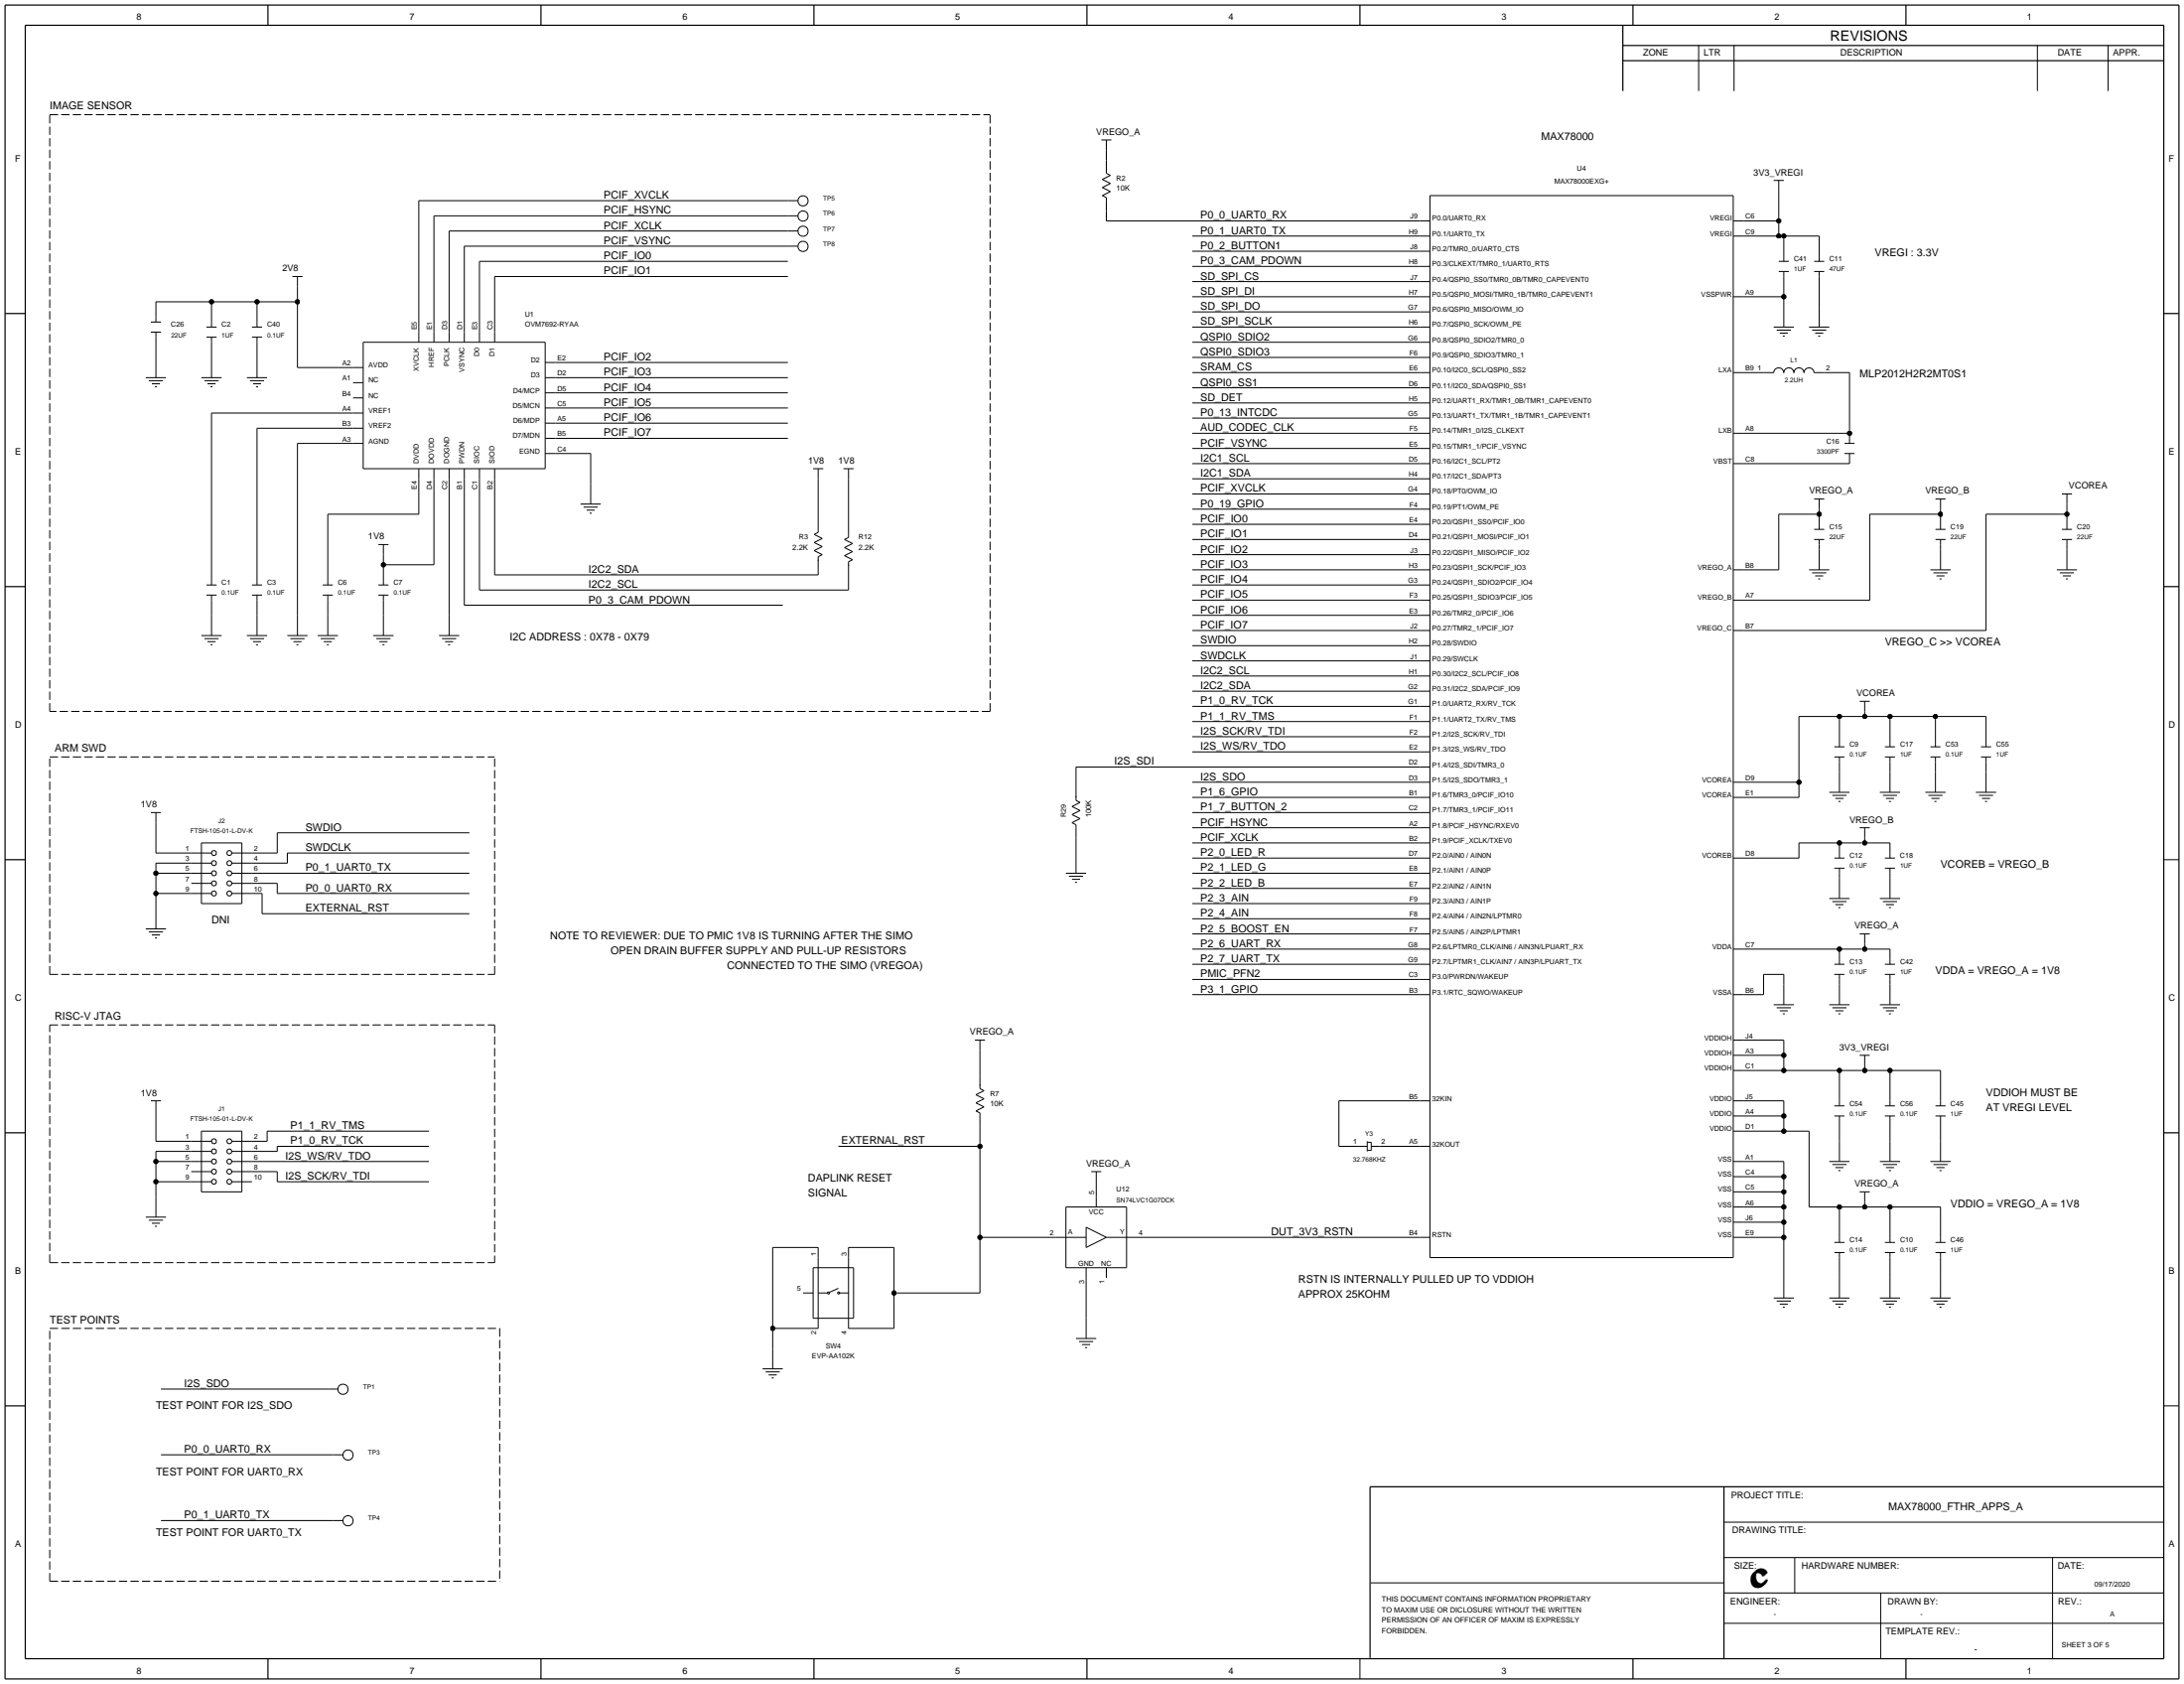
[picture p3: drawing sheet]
<svg xmlns="http://www.w3.org/2000/svg" width="549mm" height="423mm" viewBox="0 0 549 423" stroke-linecap="round" stroke-linejoin="round" font-family="sans-serif">
<g fill="none" stroke="#000" stroke-width=".25">
<path d="M426.7 11.4v11.5zM435.6 11.4v11.5zM511.8 11.4v11.5zM529.6 11.4v11.5zM276.7 35.2h2.5zM277.9 37.7v2.5zM277.9 35.2v2.5zM105.2 50.4v33zM105.2 50.4h92.7zM109 54.2v29.2zM109 54.2h88.9zM112.8 58v25.4z"/>
<path d="M112.8 58h85.1zM197.9 58h2.6zM197.9 54.2h2.6zM197.9 50.4h2.6zM276.9 49.1l1 .5zM276.9 49.1l2-1zM276.9 47.1l2 1zM276.9 47.1l2-1zM276.9 45.1l2 1zM276.9 45.1l2-1.1zM277.9 52.9v2.6zM277.9 55.5h78.8z"/>
<path d="M277.9 50.4v2.5zM277.9 40.2v2.6zM277.9 42.5v1zM277.9 49.6v.8zM277.9 43.5l1 .5zM299.5 59.3h57.2zM356.7 55.5h2.5zM356.7 59.3h2.5zM359.2 49.1h76.2zM359.2 49.1v266.7zM435.4 59.3h2.5zM435.4 55.5h2.5z"/>
<path d="M435.4 49.1v266.7zM437.9 59.3h8.9zM437.9 55.5h8.9zM445.6 45.3h2.5zM446.8 59.3h1.3zM446.8 55.5v3.8zM446.8 47.9v7.6zM446.8 45.3v2.6zM448.1 59.3h8.9zM448.1 59.3v5.1zM457 59.3v5.1zM39.2 75.8h13.9z"/>
<path d="M39.2 75.8v3.8zM39.2 79.6v1.3zM53.1 75.8h11.5zM53.1 75.8v5.1zM64.6 75.8h10.1zM64.6 75.8v5.1zM73.5 69.4h2.5zM74.7 75.8v16.5zM74.7 72v3.8zM74.7 69.4v2.6zM116.6 61.8v21.6zM116.6 61.8h81.3z"/>
<path d="M120.4 65.6v17.8zM120.4 65.6h77.5zM124.3 69.4v14zM124.3 69.4h73.6zM197.9 61.8h2.6zM299.5 63.1h57.2zM299.5 78.3h57.2zM299.5 70.7h57.2zM299.5 74.5h57.2zM299.5 66.9h57.2zM356.7 63.1h2.5zM356.7 70.7h2.5z"/>
<path d="M356.7 66.9h2.5zM356.7 74.5h2.5zM356.7 78.3h2.5zM435.4 74.5h2.5zM437.9 74.5h10.2zM446.8 68.2h2.6zM446.8 65.6h2.6zM448.1 69.4v5.1zM448.1 74.5v2.6zM448.1 77.1v5zM448.1 64.4v1.2zM448.1 68.2v1.2z"/>
<path d="M455.7 68.2h2.6zM455.7 65.6h2.6zM457 69.4v7.7zM457 64.4v1.2zM457 68.2v1.2zM457 77.1v5zM36.6 94.8h5.1zM37.4 95.6h3.5zM37.9 80.9h2.5zM37.9 83.4h2.5zM38.2 96.4h2zM38.9 97.1h.5z"/>
<path d="M39.2 84.7v5.1zM39.2 89.8v5zM39.2 83.4v1.3zM50.6 94.8h5.1zM51.4 95.6h3.5zM51.9 84.7h2.5zM51.9 82.1h2.5zM52.1 96.4h2.1zM52.9 97.1h.5zM53.1 86v3.8zM53.1 80.9v1.2zM53.1 84.7v1.3z"/>
<path d="M53.1 89.8v5zM62 94.8h5.1zM62.8 95.6h3.5zM63.3 84.7h2.5zM63.3 82.1h2.5zM63.6 96.4h2zM64.3 97.1h.5zM64.6 86v3.8zM64.6 89.8v5zM64.6 80.9v1.2zM64.6 84.7v1.3zM74.7 92.3h14z"/>
<path d="M88.7 99.9h2.5zM88.7 96.1h2.5zM88.7 92.3h2.5zM91.2 86h45.8zM91.2 86v31.7zM105.2 83.4v2.6zM109 83.4v2.6zM112.8 83.4v2.6zM116.6 83.4v2.6zM120.4 83.4v2.6zM124.3 83.4v2.6zM137 91h2.5z"/>
<path d="M137 94.8h2.5zM137 98.7h2.5zM137 86v31.7zM139.5 91h58.4zM139.5 98.7h58.4zM139.5 94.8h58.4zM299.5 82.1h57.2zM299.5 86h57.2zM299.5 89.8h57.2zM299.5 97.4h57.2zM299.5 93.6h57.2zM356.7 82.1h2.5z"/>
<path d="M356.7 86h2.5zM356.7 89.8h2.5zM356.7 93.6h2.5zM356.7 97.4h2.5zM435.4 93.6h2.5zM437.9 93.6h5.1zM443 93.6h2.6zM445.6 82.1h5zM445.6 93.6a1.27 1.27 0 0 1 1.2-1.2 1.27 1.27 0 0 1 1.3 1.2 1.24 1.24 0 0 1 1.3-1.2 1.24 1.24 0 0 1 1.2 1.2M446.3 82.9h3.6zM447.1 83.7h2zM447.9 84.4h.5z"/>
<path d="M450.6 93.6a1.24 1.24 0 0 1 1.3-1.2 1.24 1.24 0 0 1 1.2 1.2M453.2 93.6a1.24 1.24 0 0 1 1.2-1.2 1.24 1.24 0 0 1 1.3 1.2M454.5 82.1h5zM455.2 82.9h3.6zM455.7 93.6h2.6zM456 83.7h2zM456.7 84.4h.6zM458.3 93.6h6.3zM464.6 93.6v15.2zM53.1 103.7v41.9zM53.1 103.7h35.6zM64.6 107.5v38.1z"/>
<path d="M64.6 107.5h24.1zM74.7 111.4h14zM74.7 111.4v43.1zM88.7 111.4h2.5zM88.7 107.5h2.5zM88.7 103.7h2.5zM91.2 117.7h45.8zM105.2 117.7v2.5zM109 117.7v2.5zM112.8 117.7v2.5zM116.6 117.7v2.5zM120.4 117.7v2.5z"/>
<path d="M124.3 117.7v2.5zM137 102.5h2.5zM137 106.3h2.5zM137 110.1h2.5zM137 113.9h2.5zM139.5 113.9h8.9zM139.5 106.3h58.4zM139.5 110.1h58.4zM139.5 102.5h58.4zM148.4 113.9v7.6zM204.3 117.7h2.5zM205.5 117.7v2.5z"/>
<path d="M211.9 117.7h2.5zM213.2 117.7v2.5zM299.5 101.2h57.2zM299.5 116.4h57.2zM299.5 108.8h57.2zM299.5 105h57.2zM299.5 112.6h57.2zM356.7 101.2h2.5zM356.7 105h2.5zM356.7 108.8h2.5zM356.7 112.6h2.5zM356.7 116.4h2.5z"/>
<path d="M435.4 116.4h2.5zM435.4 108.8h2.5zM437.9 108.8h26.7zM437.9 116.4h26.7zM463.3 113.9h2.6zM463.3 111.4h2.6zM464.6 108.8v1.3zM464.6 115.2v1.2zM464.6 110.1v1.3zM464.6 113.9v1.3zM82.3 129.1v16.5zM82.3 129.1h22.9z"/>
<path d="M95 136.8h2.6zM96.3 139.3v2.5zM96.3 136.8v2.5zM105.2 120.2v8.9zM109 120.2v21.6zM112.8 120.2v34.3zM116.6 120.2v31.8zM120.4 120.2v28zM124.3 120.2v24.2zM145.8 126.6h5.1zM146.6 127.4h3.6zM147.4 128.1h2z"/>
<path d="M148.1 128.9h.5zM148.4 121.5v5.1zM204.5 134.2l1-.5zM204.5 134.2l2.1 1zM204.5 136.2l2.1-1zM204.5 136.2l2.1 1.1zM204.5 138.3l2.1-1zM204.5 138.3l2.1 1zM205.5 120.2v10.2zM205.5 130.4v2.5zM205.5 139.8v1zM205.5 132.9v.8z"/>
<path d="M205.5 139.8l1.1-.5zM212.1 135.5l1.1-.5zM212.1 135.5l2.1 1zM212.1 137.5l2.1-1zM212.1 137.5l2.1 1zM212.1 139.5l2.1-1zM212.1 139.5l2.1 1.1zM213.2 120.2v11.5zM213.2 131.7v2.5zM213.2 134.2v.8zM299.5 120.2h57.2zM299.5 124.1h57.2z"/>
<path d="M299.5 127.9h57.2zM299.5 139.3h57.2zM299.5 135.5h57.2zM299.5 131.7h57.2zM356.7 139.3h2.5zM356.7 120.2h2.5zM356.7 124.1h2.5zM356.7 127.9h2.5zM356.7 131.7h2.5zM356.7 135.5h2.5zM446.8 129.1v14zM446.8 129.1h10.2z"/>
<path d="M455.7 125.3h2.6zM455.7 135.5h2.6zM455.7 132.9h2.6zM457 136.8v1.2zM457 127.9v1.2zM457 129.1v2.6zM457 138v5.1zM457 125.3v2.6zM457 131.7v1.2zM457 135.5v1.3zM469.7 129.1v21.6zM469.7 129.1h17.8z"/>
<path d="M486.2 125.3h2.5zM486.2 135.5h2.5zM486.2 132.9h2.5zM487.5 136.8v1.2zM487.5 127.9v1.2zM487.5 129.1v2.6zM487.5 138v5.1zM487.5 125.3v2.6zM487.5 131.7v1.2zM487.5 135.5v1.3zM498.9 129.1h20.3zM498.9 129.1v29.2z"/>
<path d="M518 135.5h2.5zM518 132.9h2.5zM518 124.1h2.5zM519.2 136.8v1.2zM519.2 126.6v2.5zM519.2 129.1v2.6zM519.2 138v5.1zM519.2 131.7v1.2zM519.2 135.5v1.3zM519.2 124.1v2.5zM50.6 159.6h5.1zM51.9 149.5h2.5z"/>
<path d="M51.9 146.9h2.5zM53.1 150.7v3.8zM53.1 154.5v5.1zM53.1 145.6v1.3zM53.1 149.5v1.2zM62 159.6h5.1zM63.3 149.5h2.5zM63.3 146.9h2.5zM64.6 150.7v3.8zM64.6 145.6v1.3zM64.6 149.5v1.2zM64.6 154.5v5.1z"/>
<path d="M72.2 159.6h5.1zM74.7 154.5v5.1zM79.8 159.6h5.1zM81.1 149.5h2.5zM81.1 146.9h2.5zM82.3 150.7v3.8zM82.3 154.5v5.1zM82.3 145.6v1.3zM82.3 149.5v1.2zM93.8 159.6h5.1zM95 149.5h2.6zM95 146.9h2.6z"/>
<path d="M96.3 150.7v3.8zM96.3 141.8h12.7zM96.3 141.8v3.8zM96.3 154.5v5.1zM96.3 145.6v1.3zM96.3 149.5v1.2zM110.3 159.6h5.1zM112.8 154.5v5.1zM116.6 152h80zM120.4 148.2h92.8zM124.3 144.4h81.2zM205.5 143.1v1.3z"/>
<path d="M205.5 140.6v2.5zM213.2 144.4v3.8zM213.2 141.8v2.6zM213.2 141.1v1zM213.2 141.1l1-.5zM299.5 143.1h57.2zM299.5 146.9h57.2zM299.5 150.7h57.2zM299.5 154.5h57.2zM299.5 158.3h57.2zM356.7 158.3h2.5zM356.7 143.1h2.5z"/>
<path d="M356.7 146.9h2.5zM356.7 150.7h2.5zM356.7 154.5h2.5zM435.4 143.1h2.5zM435.4 158.3h2.5zM435.4 150.7h2.5zM437.9 158.3h61zM437.9 143.1h8.9zM437.9 150.7h31.8zM454.5 143.1h5zM455.2 143.9h3.6zM456 144.6h2z"/>
<path d="M456.7 145.4h.6zM484.9 143.1h5.1zM485.7 143.9h3.6zM486.5 144.6h2zM487.2 145.4h.5zM516.7 143.1h5.1zM517.4 143.9h3.6zM518.2 144.6h2zM519 145.4h.5zM51.4 160.4h3.5zM52.1 161.1h2.1zM52.9 161.9h.5z"/>
<path d="M62.8 160.4h3.5zM63.6 161.1h2zM64.3 161.9h.5zM72.9 160.4h3.6zM73.7 161.1h2zM74.5 161.9h.5zM80.6 160.4h3.5zM81.3 161.1h2.1zM82.1 161.9h.5zM94.5 160.4h3.6zM95.3 161.1h2zM96.1 161.9h.5z"/>
<path d="M111 160.4h3.6zM111.8 161.1h2zM112.6 161.9h.5zM299.5 166h57.2zM299.5 169.8h57.2zM299.5 162.2h57.2zM299.5 173.6h57.2zM299.5 177.4h57.2zM356.7 166h2.5zM356.7 162.2h2.5zM356.7 169.8h2.5zM356.7 173.6h2.5z"/>
<path d="M356.7 177.4h2.5zM451.9 179.9h10.2zM451.9 179.9v16.5zM462.1 179.9h6.3zM462.1 179.9v6.4zM467.2 176.1h2.5zM468.4 179.9h6.4zM468.4 178.7v1.2zM468.4 176.1v2.6zM474.8 179.9h11.4zM474.8 179.9v6.4zM486.2 179.9h12.7z"/>
<path d="M486.2 179.9v6.4zM498.9 179.9v6.4zM270.3 192.6h86.4zM270.3 192.6v5.1zM270.3 197.7v2.6zM270.3 200v1zM299.5 196.4h57.2zM299.5 185h57.2zM299.5 181.2h57.2zM299.5 188.8h57.2zM356.7 185h2.5zM356.7 181.2h2.5z"/>
<path d="M356.7 188.8h2.5zM356.7 196.4h2.5zM356.7 192.6h2.5zM435.4 196.4h2.5zM437.9 196.4h14zM451.9 196.4v3.9zM459.5 199h5.1zM460.3 199.7h3.6zM460.8 190.1h2.5zM460.8 187.6h2.5zM462.1 191.4v2.5zM462.1 193.9v5.1z"/>
<path d="M462.1 186.3v1.3zM462.1 190.1v1.3zM472.2 199h5.1zM473 199.7h3.6zM473.5 190.1h2.5zM473.5 187.6h2.5zM474.8 191.4v2.5zM474.8 193.9v5.1zM474.8 186.3v1.3zM474.8 190.1v1.3zM483.7 199h5zM484.4 199.7h3.6z"/>
<path d="M484.9 190.1h2.6zM484.9 187.6h2.6zM486.2 191.4v2.5zM486.2 186.3v1.3zM486.2 190.1v1.3zM486.2 193.9v5.1zM496.4 199h5zM497.1 199.7h3.6zM497.6 190.1h2.6zM497.6 187.6h2.6zM498.9 191.4v2.5zM498.9 186.3v1.3z"/>
<path d="M498.9 190.1v1.3zM498.9 193.9v5.1zM37.9 204.1h2.5zM39.2 214.2h8.9zM39.2 206.6v7.6zM39.2 219.3v5.1zM39.2 219.3h8.9zM39.2 216.8v2.5zM39.2 216.8h8.9zM39.2 204.1v2.5zM48.1 214.2h5zM48.1 216.8h5z"/>
<path d="M48.1 219.3h5zM50.6 211.7v15.2zM50.6 211.7h10.2zM58.2 219.3h5.1zM58.2 216.8h5.1zM58.2 214.2h5.1zM60.8 211.7v15.2zM63.3 216.8h8.9zM63.3 214.2h6.3zM63.3 219.3h54.6zM69.6 209.1v5.1zM69.6 209.1h48.3z"/>
<path d="M72.2 214.2v2.6zM72.2 214.2h45.7zM267.8 219.3h5zM269.3 206.6l1 .5zM269.3 206.6l2-1zM269.3 204.6l2 1zM269.3 204.6l2-1zM269.3 202.5l2 1.1zM269.3 202.5l2-1zM270.3 210.4v3.8zM270.3 214.2v5.1zM270.3 207.9v2.5z"/>
<path d="M270.3 207.1v.8zM270.3 201l1 .5zM299.5 200.3h57.2zM299.5 204.1h57.2zM299.5 207.9h57.2zM299.5 215.5h57.2zM299.5 219.3h57.2zM299.5 211.7h57.2zM356.7 215.5h2.5zM356.7 204.1h2.5zM356.7 211.7h2.5zM356.7 200.3h2.5z"/>
<path d="M356.7 207.9h2.5zM356.7 219.3h2.5zM435.4 200.3h2.5zM435.4 215.5h2.5zM437.9 200.3h14zM437.9 215.5h14zM451.9 211.7h10.2zM451.9 211.7v3.8zM460.8 218h2.5zM460.8 215.5h2.5zM461.1 200.5h2zM461.8 201.3h.5z"/>
<path d="M462.1 219.3v1.3zM462.1 211.7h6.3zM462.1 211.7v2.5zM462.1 214.2v1.3zM462.1 218v1.3zM467.2 207.9h2.5zM468.4 211.7h6.4zM468.4 210.4v1.3zM468.4 207.9v2.5zM473.5 218h2.5zM473.5 215.5h2.5zM473.8 200.5h2z"/>
<path d="M474.5 201.3h.5zM474.8 219.3v1.3zM474.8 211.7v2.5zM474.8 214.2v1.3zM474.8 218v1.3zM485.2 200.5h2zM486 201.3h.5zM497.9 200.5h2zM498.7 201.3h.5zM543.6 215.9h3.8zM36.6 233.3h5.1zM37.4 234h3.5z"/>
<path d="M38.2 234.8h2zM38.9 235.6h.5zM39.2 224.4h8.9zM39.2 224.4v3.8zM39.2 228.2v5.1zM48.1 221.8h5zM48.1 224.4h5zM50.6 226.9h10.2zM58.2 221.8h5.1zM58.2 224.4h5.1zM63.3 221.8h6.3zM63.3 224.4h2.5z"/>
<path d="M65.8 229.5h52.1zM65.8 224.4v5.1zM69.6 221.8v2.6zM69.6 224.4h48.3zM268.5 220.1h3.6zM269.3 220.8h2zM270.1 221.6h.5zM299.5 238.4h57.2zM299.5 223.1h57.2zM299.5 226.9h57.2zM299.5 230.7h57.2zM299.5 234.5h57.2z"/>
<path d="M356.7 238.4h2.5zM356.7 230.7h2.5zM356.7 234.5h2.5zM356.7 223.1h2.5zM356.7 226.9h2.5zM435.4 238.4h2.5zM437.9 238.4h24.2zM459.5 225.7h5.1zM460.3 226.4h3.6zM461.1 227.2h2zM461.8 227.9h.5zM462.1 238.4h6.3z"/>
<path d="M462.1 238.4v2.5zM462.1 220.6v5.1zM467.2 234.5h2.5zM468.4 238.4h6.4zM468.4 237.1v1.3zM468.4 234.5v2.6zM472.2 225.7h5.1zM473 226.4h3.6zM473.8 227.2h2zM474.5 227.9h.5zM474.8 238.4v2.5zM474.8 220.6v5.1z"/>
<path d="M299.5 242.2h57.2zM299.5 246h57.2zM299.5 249.8h57.2zM356.7 242.2h2.5zM356.7 246h2.5zM356.7 249.8h2.5zM435.4 249.8h2.5zM437.9 249.8h5.1zM443 244.7v5.1zM443 244.7h5.1zM445.6 252.3h5zM446.3 253.1h3.6z"/>
<path d="M447.1 253.8h2zM447.9 254.6h.5zM448.1 244.7v2.5zM448.1 247.2v5.1zM459.5 252.3h5.1zM460.3 253.1h3.6zM460.8 244.7h2.5zM460.8 242.2h2.5zM461.1 253.8h2zM461.8 254.6h.5zM462.1 246v1.2zM462.1 240.9v1.3z"/>
<path d="M462.1 244.7v1.3zM462.1 247.2v5.1zM472.2 252.3h5.1zM473 253.1h3.6zM473.5 244.7h2.5zM473.5 242.2h2.5zM473.8 253.8h2zM474.5 254.6h.5zM474.8 246v1.2zM474.8 240.9v1.3zM474.8 244.7v1.3zM474.8 247.2v5.1z"/>
<path d="M37.9 276.5h2.5zM39.2 279v7.6zM39.2 276.5v2.5zM244.9 261.2h2.5zM245.2 279l1 .5zM245.2 279l2-1zM245.2 277l2 1zM245.2 277l2-1.1zM245.2 274.9l2 1zM245.2 274.9l2-1zM246.2 263.8v6.3zM246.2 261.2v2.6z"/>
<path d="M246.2 270.1v2.5zM246.2 272.4v1zM246.2 279.5v.8zM246.2 273.4l1 .5zM336.3 276.5h20.4zM336.3 276.5v11.4zM356.7 276.5h2.5zM435.4 276.5h2.5zM435.4 261.2h2.5zM435.4 268.8h2.5zM435.4 265h2.5zM437.9 276.5h10.2z"/>
<path d="M437.9 268.8h10.2zM437.9 265h10.2zM437.9 261.2h10.2zM448.1 276.5v3.8zM448.1 268.8h14zM448.1 265v3.8zM448.1 261.2v3.8zM460.8 277.7h2.5zM462.1 268.8h6.3zM462.1 268.8v7.7zM462.1 276.5v1.2zM467.2 265h2.5z"/>
<path d="M468.4 268.8h6.4zM468.4 267.6v1.2zM468.4 265v2.6zM473.5 277.7h2.5zM474.8 268.8h12.7zM474.8 268.8v7.7zM474.8 276.5v1.2zM486.2 277.7h2.5zM487.5 268.8v7.7zM487.5 276.5v1.2zM39.2 296.8h8.9zM39.2 291.7v5.1z"/>
<path d="M39.2 296.8v3.8zM39.2 291.7h8.9zM39.2 289.2v2.5zM39.2 289.2h8.9zM39.2 286.6h8.9zM48.1 286.6h5zM48.1 289.2h5zM48.1 291.7h5zM48.1 294.2h5zM48.1 296.8h5zM50.6 284.1v15.2zM50.6 284.1h10.2z"/>
<path d="M50.6 299.3h10.2zM58.2 291.7h5.1zM58.2 294.2h5.1zM58.2 296.8h5.1zM58.2 289.2h5.1zM58.2 286.6h5.1zM60.8 284.1v15.2zM63.3 291.7h44.4zM63.3 286.6h3.8zM63.3 289.2h6.3zM63.3 294.2h6.3zM67.1 284.1v2.5z"/>
<path d="M67.1 284.1h40.6zM69.6 287.9v1.3zM69.6 287.9h38.1zM69.6 294.2v2.6zM69.6 296.8h38.1zM210.6 287.9h35.6zM246.2 282.8v5.1zM246.2 287.9v22.8zM246.2 280.3v2.5zM274.1 294.2h2.6zM275.4 296.8v3.8zM275.4 294.2v2.6z"/>
<path d="M336.3 287.9h5.1zM341.4 287.9h2.1zM343.5 286.9h1zM343.5 288.9h1zM343.5 286.6v2.6zM344.5 287.9h2zM344.5 286.9v2zM346.5 287.9h10.2zM356.7 287.9h2.5zM435.4 284.1h2.5zM435.4 299.3h2.5zM435.4 295.5h2.5z"/>
<path d="M435.4 280.3h2.5zM435.4 291.7h2.5zM437.9 284.1h10.2zM437.9 280.3h10.2zM437.9 291.7h10.2zM437.9 295.5h10.2zM437.9 299.3h10.2zM448.1 284.1h6.4zM448.1 280.3v3.8zM448.1 291.7v3.8zM448.1 295.5v3.8zM448.1 299.3v3.8z"/>
<path d="M454.5 284.1v19zM459.5 291.7h5.1zM460.3 292.5h3.6zM460.8 280.3h2.5zM461.1 293.2h2zM461.8 294h.5zM462.1 281.5v5.1zM462.1 280.3v1.2zM462.1 286.6v5.1zM467.2 299.3h2.5zM468.4 299.3v2.6zM472.2 291.7h5.1z"/>
<path d="M473 292.5h3.6zM473.5 280.3h2.5zM473.8 293.2h2zM474.5 294h.5zM474.8 281.5v5.1zM474.8 280.3v1.2zM474.8 286.6v5.1zM484.9 291.7h5.1zM485.7 292.5h3.6zM486.2 280.3h2.5zM486.5 293.2h2zM487.2 294h.5z"/>
<path d="M487.5 281.5v5.1zM487.5 286.6v5.1zM487.5 280.3v1.2zM36.6 305.7h5.1zM37.4 306.4h3.5zM38.2 307.2h2zM38.9 307.9h.5zM39.2 300.6v5.1zM194.1 313.3v20.3zM194.1 313.3h11.4zM204.3 318.4h10.1zM204.3 318.4v12.7z"/>
<path d="M205.5 313.3v2.5zM205.5 315.8v2.6zM205.5 318.4v12.7zM213.2 313.3h11.4zM213.2 313.3v2.5zM213.2 315.8v2.6zM213.2 318.4v12.7zM214.4 318.4v12.7zM224.6 313.3v11.4zM246.2 310.7h19zM246.2 310.7v14zM265.2 310.7h2.6z"/>
<path d="M267.8 310.7h5zM267.8 318.4h15.2zM267.8 303.1v15.3zM267.8 303.1h15.2zM272.8 318.4v2.5zM272.8 308.2l5.1 2.5zM272.8 313.3l5.1-2.6zM272.8 308.2v5.1zM275.4 300.6v2.5zM277.9 318.4v2.5zM277.9 310.7h5.1zM283 310.7h2.5z"/>
<path d="M283 303.1v15.3zM285.5 310.7h71.2zM356.7 310.7h2.5zM359.2 315.8h76.2zM435.4 306.9h2.5zM435.4 303.1h2.5zM435.4 310.7h2.5zM437.9 303.1h10.2zM437.9 306.9h10.2zM437.9 310.7h10.2zM448.1 303.1v3.8zM448.1 306.9v3.8z"/>
<path d="M448.1 310.7v10.2zM454.5 303.1h7.6zM460.8 314.6h2.5zM460.8 312h2.5zM462.1 315.8v5.1zM462.1 303.1h6.3zM462.1 303.1v7.6zM462.1 310.7v1.3zM462.1 314.6v1.2zM468.4 303.1h6.4zM468.4 301.9v1.2zM473.5 314.6h2.5z"/>
<path d="M473.5 312h2.5zM474.8 315.8v5.1zM474.8 303.1h12.7zM474.8 303.1v7.6zM474.8 310.7v1.3zM474.8 314.6v1.2zM486.2 314.6h2.5zM486.2 312h2.5zM487.5 315.8v5.1zM487.5 303.1v7.6zM487.5 310.7v1.3zM487.5 314.6v1.2z"/>
<path d="M194.1 333.6h11.4zM194.1 333.6v5.1zM194.1 338.7v5.1zM201.7 324.7h2.6zM204.3 331.1h10.1zM205.5 331.1v2.5zM205.5 324.7h2.4zM207.9 324.5h.4v.4h-.4zM208.3 324.6l2.3-1.1zM210.5 324.5h.4v.4h-.4zM210.9 324.7h2.3zM213.2 333.6h11.4z"/>
<path d="M213.2 331.1v2.5zM224.6 324.7h21.6zM224.6 324.7v8.9zM270.3 336.1h5.1zM271.1 336.9h3.5zM271.8 337.7h2.1zM272.6 338.4h.5zM272.8 320.9v10.2zM272.8 331.1v5zM445.6 326h5zM446.3 326.7h3.6zM447.1 327.5h2z"/>
<path d="M447.9 328.3h.5zM448.1 320.9v5.1zM459.5 326h5.1zM460.3 326.7h3.6zM461.1 327.5h2zM461.8 328.3h.5zM462.1 320.9v5.1zM472.2 326h5.1zM473 326.7h3.6zM473.8 327.5h2zM474.5 328.3h.5zM474.8 320.9v5.1z"/>
<path d="M484.9 326h5.1zM485.7 326.7h3.6zM486.5 327.5h2zM487.2 328.3h.5zM487.5 320.9v5.1zM40.4 348.8h41.9zM82.3 348.8h2.6zM191.6 343.8h5zM192.3 344.5h3.6zM193.1 345.3h2zM193.9 346h.5zM543.6 353.1h3.8z"/>
<path d="M40.4 365.4h43.2zM83.6 365.4h2.6zM40.4 381.9h43.2zM83.6 381.9h2.6zM344.3 397.5h88.7zM433.1 382.3h110.5zM433.1 391.2h110.5zM450.8 391.2v8.9zM515.6 391.2v25.4zM341.6 416.6v5zM433.1 400.1h110.5zM433.1 407.7h110.5z"/>
<path d="M472.4 400.1v16.5z"/>
<circle cx="201.7" cy="54.3" r="1.28"/>
<circle cx="201.7" cy="58.1" r="1.28"/>
<circle cx="201.7" cy="50.5" r="1.28"/>
<circle cx="201.7" cy="61.9" r="1.28"/>
<circle cx="53.7" cy="216.8" r=".61"/>
<circle cx="53.7" cy="214.2" r=".61"/>
<circle cx="53.7" cy="219.3" r=".61"/>
<circle cx="57.6" cy="219.3" r=".61"/>
<circle cx="57.6" cy="214.2" r=".61"/>
<circle cx="57.6" cy="216.8" r=".61"/>
<circle cx="53.7" cy="224.4" r=".61"/>
<circle cx="53.7" cy="221.8" r=".61"/>
<circle cx="57.6" cy="224.4" r=".61"/>
<circle cx="57.6" cy="221.8" r=".61"/>
<circle cx="53.7" cy="296.8" r=".61"/>
<circle cx="53.7" cy="286.6" r=".61"/>
<circle cx="53.7" cy="289.2" r=".61"/>
<circle cx="53.7" cy="291.7" r=".61"/>
<circle cx="53.7" cy="294.2" r=".61"/>
<circle cx="57.6" cy="291.7" r=".61"/>
<circle cx="57.6" cy="296.8" r=".61"/>
<circle cx="57.6" cy="286.6" r=".61"/>
<circle cx="57.6" cy="289.2" r=".61"/>
<circle cx="57.6" cy="294.2" r=".61"/>
<circle cx="86.2" cy="348.9" r="1.28"/>
<circle cx="87.4" cy="365.4" r="1.28"/>
<circle cx="87.4" cy="381.9" r="1.28"/>
</g>
<g fill="none" stroke="#000" stroke-width=".25" stroke-dasharray="2.1 .8" stroke-linecap="butt">
<path d="M12.5 28.8h236.2M12.5 178.7v-149.9M248.7 178.7h-236.2M248.7 178.7v-149.9M12.5 190.1h111.8M12.5 244.7h111.8M12.5 244.7v-54.6M12.5 257.4h111.8M124.3 244.7v-54.6M124.3 257.4v59.7M12.5 317.1v-59.7M12.5 317.1h111.8"/>
<path d="M12.5 333.6h113M125.5 333.6v63.5M12.5 397.1v-63.5M12.5 397.1h113"/>
</g>
<g fill="#000" stroke="#000" stroke-width=".25">
<circle cx="446.8" cy="55.5" r=".56"/>
<circle cx="446.8" cy="59.3" r=".56"/>
<circle cx="448.1" cy="59.3" r=".56"/>
<circle cx="53.1" cy="75.8" r=".56"/>
<circle cx="64.6" cy="75.8" r=".56"/>
<circle cx="74.7" cy="75.8" r=".56"/>
<circle cx="448.1" cy="74.5" r=".56"/>
<circle cx="464.6" cy="108.8" r=".56"/>
<circle cx="457" cy="129.1" r=".56"/>
<circle cx="487.5" cy="129.1" r=".56"/>
<circle cx="519.2" cy="129.1" r=".56"/>
<circle cx="96.3" cy="141.8" r=".56"/>
<circle cx="462.1" cy="179.9" r=".56"/>
<circle cx="468.4" cy="179.9" r=".56"/>
<circle cx="474.8" cy="179.9" r=".56"/>
<circle cx="486.2" cy="179.9" r=".56"/>
<circle cx="451.9" cy="196.4" r=".56"/>
<circle cx="39.2" cy="219.3" r=".56"/>
<circle cx="462.1" cy="211.7" r=".56"/>
<circle cx="468.4" cy="211.7" r=".56"/>
<circle cx="39.2" cy="224.4" r=".56"/>
<circle cx="462.1" cy="238.4" r=".56"/>
<circle cx="468.4" cy="238.4" r=".56"/>
<circle cx="448.1" cy="265" r=".56"/>
<circle cx="448.1" cy="268.8" r=".56"/>
<circle cx="462.1" cy="268.8" r=".56"/>
<circle cx="468.4" cy="268.8" r=".56"/>
<circle cx="474.8" cy="268.8" r=".56"/>
<circle cx="39.2" cy="296.8" r=".56"/>
<circle cx="39.2" cy="291.7" r=".56"/>
<circle cx="246.2" cy="287.9" r=".56"/>
<circle cx="448.1" cy="299.3" r=".56"/>
<circle cx="448.1" cy="295.5" r=".56"/>
<circle cx="448.1" cy="284.1" r=".56"/>
<circle cx="448.1" cy="280.3" r=".56"/>
<circle cx="246.2" cy="310.7" r=".56"/>
<circle cx="448.1" cy="310.7" r=".56"/>
<circle cx="448.1" cy="306.9" r=".56"/>
<circle cx="448.1" cy="303.1" r=".56"/>
<circle cx="462.1" cy="303.1" r=".56"/>
<circle cx="468.4" cy="303.1" r=".56"/>
<circle cx="474.8" cy="303.1" r=".56"/>
<circle cx="194.1" cy="333.6" r=".56"/>
<circle cx="224.6" cy="324.7" r=".56"/>
</g>
<g fill="none" stroke="#000" stroke-width=".3">
<path d="M1.3 1.3h546.1zM1.3 1.3v420.3zM6.3 6.4h537.3zM6.3 6.4v410.2zM67.3 1.3v5.1zM135.9 1.3v5.1zM204.5 1.3v5.1zM273 1.3v5.1zM341.6 1.3v5.1zM407.7 15.2h135.9zM407.7 11.4h135.9zM407.7 6.4v16.5z"/>
<path d="M410.2 1.3v5.1zM478.8 1.3v5.1zM543.6 6.4v410.2zM547.4 1.3v420.3zM1.3 78.7h5zM543.6 78.7h3.8zM1.3 147.3h5zM543.6 147.3h3.8zM1.3 215.9h5zM1.3 284.5h5zM543.6 284.5h3.8zM1.3 353.1h5z"/>
<path d="M344.2 373.4v43zM344.2 373.4h199.4zM433.1 373.4v43.2zM6.3 416.6h537.3zM67.3 416.6v5zM135.9 416.6v5zM204.5 416.6v5zM273 416.6v5zM410.2 416.6v5zM478.8 416.6v5zM1.3 421.6h546.1z"/>
</g>
<g font-size="5.6">
<text x="439.6" y="398.8">C</text>
<text x="440.3" y="398.1">C</text>
</g>
<text font-size="3.6" x="459.7" y="10.2">REVISIONS</text>
<g font-size="2.7">
<text x="12.5" y="27.5">IMAGE SENSOR</text>
<text x="387.1" y="35.2">MAX78000</text>
<text x="151.7" y="53.7">PCIF_HSYNC</text>
<text x="151.7" y="49.9">PCIF_XVCLK</text>
<text x="151.7" y="57.5">PCIF_XCLK</text>
<text x="301.5" y="58.8">P0_1_UART0_TX</text>
<text x="301.5" y="55">P0_0_UART0_RX</text>
<text x="151.7" y="61.3">PCIF_VSYNC</text>
<text x="151.7" y="65.1">PCIF_IO0</text>
<text x="301.5" y="62.6">P0_2_BUTTON1</text>
<text x="471" y="64.4">VREGI : 3.3V</text>
<text x="151.7" y="68.9">PCIF_IO1</text>
<text x="301.5" y="66.4">P0_3_CAM_PDOWN</text>
<text x="301.5" y="70.2">SD_SPI_CS</text>
<text x="301.5" y="74">SD_SPI_DI</text>
<text x="301.5" y="77.8">SD_SPI_DO</text>
<text x="301.5" y="81.6">SD_SPI_SCLK</text>
<text x="301.5" y="89.3">QSPI0_SDIO3</text>
<text x="301.5" y="85.4">QSPI0_SDIO2</text>
<text x="151.7" y="94.3">PCIF_IO3</text>
<text x="151.7" y="90.5">PCIF_IO2</text>
<text x="301.5" y="93.1">SRAM_CS</text>
<text x="467.2" y="94.8">MLP2012H2R2MT0S1</text>
<text x="151.7" y="98.1">PCIF_IO4</text>
<text x="151.7" y="102">PCIF_IO5</text>
<text x="301.5" y="100.7">SD_DET</text>
<text x="301.5" y="96.9">QSPI0_SS1</text>
<text x="151.7" y="105.8">PCIF_IO6</text>
<text x="301.5" y="104.5">P0_13_INTCDC</text>
<text x="151.7" y="109.6">PCIF_IO7</text>
<text x="301.5" y="108.3">AUD_CODEC_CLK</text>
<text x="301.5" y="112.1">PCIF_VSYNC</text>
<text x="301.5" y="119.7">I2C1_SDA</text>
<text x="301.5" y="115.9">I2C1_SCL</text>
<text x="301.5" y="123.5">PCIF_XVCLK</text>
<text x="301.5" y="131.2">PCIF_IO0</text>
<text x="301.5" y="127.4">P0_19_GPIO</text>
<text x="301.5" y="135">PCIF_IO1</text>
<text x="147.9" y="143.9">I2C2_SDA</text>
<text x="301.5" y="142.6">PCIF_IO3</text>
<text x="301.5" y="138.8">PCIF_IO2</text>
<text x="147.9" y="147.7">I2C2_SCL</text>
<text x="301.5" y="146.4">PCIF_IO4</text>
<text x="147.9" y="151.5">P0_3_CAM_PDOWN</text>
<text x="301.5" y="150.2">PCIF_IO5</text>
<text x="301.5" y="154">PCIF_IO6</text>
<text x="128.1" y="160.9">I2C ADDRESS : 0X78 - 0X79</text>
<text x="301.5" y="157.8">PCIF_IO7</text>
<text x="301.5" y="161.6">SWDIO</text>
<text x="301.5" y="165.5">SWDCLK</text>
<text x="473.5" y="162.2">VREGO_C &gt;&gt; VCOREA</text>
<text x="301.5" y="173.1">I2C2_SDA</text>
<text x="301.5" y="169.3">I2C2_SCL</text>
<text x="301.5" y="176.9">P1_0_RV_TCK</text>
<text x="301.5" y="180.7">P1_1_RV_TMS</text>
<text x="301.5" y="184.5">I2S_SCK/RV_TDI</text>
<text x="13.8" y="188.8">ARM SWD</text>
<text x="301.5" y="188.3">I2S_WS/RV_TDO</text>
<text x="280" y="192.1">I2S_SDI</text>
<text x="301.5" y="195.9">I2S_SDO</text>
<text x="301.5" y="199.7">P1_6_GPIO</text>
<text x="301.5" y="203.6">P1_7_BUTTON_2</text>
<text x="76.8" y="208.6">SWDIO</text>
<text x="301.5" y="207.4">PCIF_HSYNC</text>
<text x="76.8" y="213.7">SWDCLK</text>
<text x="301.5" y="211.2">PCIF_XCLK</text>
<text x="301.5" y="215">P2_0_LED_R</text>
<text x="76.8" y="218.8">P0_1_UART0_TX</text>
<text x="301.5" y="218.8">P2_1_LED_G</text>
<text x="487.5" y="218">VCOREB = VREGO_B</text>
<text x="76.8" y="223.9">P0_0_UART0_RX</text>
<text x="301.5" y="222.6">P2_2_LED_B</text>
<text x="301.5" y="226.4">P2_3_AIN</text>
<text x="53.1" y="232">DNI</text>
<text x="76.8" y="229">EXTERNAL_RST</text>
<text x="301.5" y="230.2">P2_4_AIN</text>
<text x="138.2" y="235.8">NOTE TO REVIEWER: DUE TO PMIC 1V8 IS TURNING AFTER THE SIMO</text>
<text x="153.4" y="239.6">OPEN DRAIN BUFFER SUPPLY AND PULL-UP RESISTORS</text>
<text x="301.5" y="237.8">P2_6_UART_RX</text>
<text x="301.5" y="234">P2_5_BOOST_EN</text>
<text x="182.7" y="243.4">CONNECTED TO THE SIMO (VREGOA)</text>
<text x="301.5" y="241.7">P2_7_UART_TX</text>
<text x="301.5" y="245.5">PMIC_PFN2</text>
<text x="486.2" y="244.7">VDDA = VREGO_A = 1V8</text>
<text x="301.5" y="249.3">P3_1_GPIO</text>
<text x="13.8" y="256.1">RISC-V JTAG</text>
<text x="498.9" y="275.2">VDDIOH MUST BE</text>
<text x="498.9" y="279">AT VREGI LEVEL</text>
<text x="72.9" y="287.4">P1_0_RV_TCK</text>
<text x="72.9" y="283.6">P1_1_RV_TMS</text>
<text x="211.4" y="287.4">EXTERNAL_RST</text>
<text x="71.7" y="291.2">I2S_WS/RV_TDO</text>
<text x="71.7" y="296.3">I2S_SCK/RV_TDI</text>
<text x="203" y="296.8">DAPLINK RESET</text>
<text x="203" y="300.6">SIGNAL</text>
<text x="490" y="303.1">VDDIO = VREGO_A = 1V8</text>
<text x="319.3" y="310.2">DUT_3V3_RSTN</text>
<text x="326.2" y="322.2">RSTN IS INTERNALLY PULLED UP TO VDDIOH</text>
<text x="326.2" y="326">APPROX 25KOHM</text>
<text x="12.5" y="332.3">TEST POINTS</text>
<text x="39.2" y="353.9">TEST POINT FOR I2S_SDO</text>
<text x="46.3" y="348.3">I2S_SDO</text>
<text x="46.3" y="364.8">P0_0_UART0_RX</text>
<text x="39.2" y="370.4">TEST POINT FOR UART0_RX</text>
<text x="46.3" y="381.4">P0_1_UART0_TX</text>
<text x="474.4" y="379.3">MAX78000_FTHR_APPS_A</text>
<text x="39.2" y="385.7">TEST POINT FOR UART0_TX</text>
</g>
<g font-size="2.3">
<text x="34.3" y="5.1">8</text>
<text x="102.9" y="5.1">7</text>
<text x="171.4" y="5.1">6</text>
<text x="240" y="5.1">5</text>
<text x="308.6" y="5.1">4</text>
<text x="377.2" y="5.1">3</text>
<text x="445.8" y="5.1">2</text>
<text x="509.2" y="5.1">1</text>
<text x="412.7" y="14">ZONE</text>
<text x="428" y="14">LTR</text>
<text x="462.3" y="14">DESCRIPTION</text>
<text x="516.9" y="14">DATE</text>
<text x="530.8" y="14">APPR.</text>
<text x="275.4" y="33.9">VREGO_A</text>
<text x="3.8" y="40.6">F</text>
<text x="544.8" y="40.6">F</text>
<text x="440.5" y="44">3V3_VREGI</text>
<text x="70.9" y="68.2">2V8</text>
<text x="3.8" y="114.3">E</text>
<text x="203" y="116.4">1V8</text>
<text x="210.6" y="116.4">1V8</text>
<text x="544.8" y="114.3">E</text>
<text x="454.5" y="124.1">VREGO_A</text>
<text x="483.7" y="124.1">VREGO_B</text>
<text x="519.7" y="122.8">VCOREA</text>
<text x="92.5" y="135.5">1V8</text>
<text x="466.4" y="174.9">VCOREA</text>
<text x="3.8" y="182.9">D</text>
<text x="544.8" y="182.9">D</text>
<text x="35.4" y="202.8">1V8</text>
<text x="464.6" y="206.6">VREGO_B</text>
<text x="465.9" y="233.3">VREGO_A</text>
<text x="3.8" y="251.5">C</text>
<text x="544.8" y="251.5">C</text>
<text x="243.6" y="259.9">VREGO_A</text>
<text x="462.1" y="263.8">3V3_VREGI</text>
<text x="35.4" y="275.2">1V8</text>
<text x="272.8" y="293">VREGO_A</text>
<text x="465.9" y="298">VREGO_A</text>
<text x="3.8" y="320">B</text>
<text x="544.8" y="320">B</text>
<text x="434.8" y="376.3">PROJECT TITLE:</text>
<text x="3.8" y="388.6">A</text>
<text x="435.2" y="385.1">DRAWING TITLE:</text>
<text x="544.8" y="388.6">A</text>
<text x="435.6" y="394">SIZE:</text>
<text x="452.6" y="393.9">HARDWARE NUMBER:</text>
<text x="516.9" y="394">DATE:</text>
<text x="434.6" y="402.8">ENGINEER:</text>
<text x="517" y="402.8">REV.:</text>
<text x="473.7" y="410.5">TEMPLATE REV.:</text>
<text x="34.3" y="420.4">8</text>
<text x="102.9" y="420.4">7</text>
<text x="171.4" y="420.4">6</text>
<text x="240" y="420.4">5</text>
<text x="308.6" y="420.4">4</text>
<text x="377.2" y="420.4">3</text>
<text x="445.8" y="420.4">2</text>
<text x="509.2" y="420.4">1</text>
</g>
<g font-size="2.2">
<text x="474.2" y="402.8">DRAWN BY:</text>
<text x="496" y="414.9">-</text>
</g>
<g font-size="1.9">
<text x="280.5" y="47.9">10K</text>
<text x="199.1" y="138">2.2K</text>
<text x="215.7" y="138">2.2K</text>
<text x="274.1" y="205.3" transform="rotate(-90 274.1 205.3)">100K</text>
<text x="248.7" y="277.7">10K</text>
</g>
<g font-size="1.8">
<text x="280.5" y="45.3">R2</text>
<text x="390.5" y="46.2">MAX78000EXG+</text>
<text x="396.2" y="42.8">U4</text>
<text x="353.9" y="58.8">H9</text>
<text x="354.3" y="55">J9</text>
<text x="359.8" y="55.5">P0.0/UART0_RX</text>
<text x="359.8" y="59.3">P0.1/UART0_TX</text>
<text x="429.5" y="59.3">VREGI</text>
<text x="429.5" y="55.5">VREGI</text>
<text x="438.5" y="58.8">C9</text>
<text x="438.5" y="55">C6</text>
<text x="354.3" y="62.6">J8</text>
<text x="359.8" y="63.1">P0.2/TMR0_0/UART0_CTS</text>
<text x="450.6" y="65.6">C41</text>
<text x="459.5" y="65.6">C11</text>
<text x="353.9" y="66.4">H8</text>
<text x="354.3" y="70.2">J7</text>
<text x="359.8" y="70.7">P0.4/QSPI0_SS0/TMR0_0B/TMR0_CAPEVENT0</text>
<text x="359.8" y="66.9">P0.3/CLKEXT/TMR0_1/UART0_RTS</text>
<text x="353.8" y="77.8">G7</text>
<text x="353.9" y="74">H7</text>
<text x="359.8" y="74.5">P0.5/QSPI0_MOSI/TMR0_1B/TMR0_CAPEVENT1</text>
<text x="427.4" y="74.5">VSSPWR</text>
<text x="438.5" y="74">A9</text>
<text x="43" y="82.1">C26</text>
<text x="55.7" y="82.1">C2</text>
<text x="67.1" y="82.1">C40</text>
<text x="104.7" y="82.9" transform="rotate(-90 104.7 82.9)">E5</text>
<text x="108.5" y="82.9" transform="rotate(-90 108.5 82.9)">E1</text>
<text x="112.3" y="82.9" transform="rotate(-90 112.3 82.9)">D3</text>
<text x="116.1" y="82.9" transform="rotate(-90 116.1 82.9)">D1</text>
<text x="119.9" y="82.9" transform="rotate(-90 119.9 82.9)">E3</text>
<text x="123.7" y="82.9" transform="rotate(-90 123.7 82.9)">C3</text>
<text x="131.9" y="82.1">OVM7692-RYAA</text>
<text x="131.9" y="79.6">U1</text>
<text x="353.9" y="81.6">H6</text>
<text x="359.8" y="82.1">P0.7/QSPI0_SCK/OWM_PE</text>
<text x="359.8" y="78.3">P0.6/QSPI0_MISO/OWM_IO</text>
<text x="120.4" y="89.6" transform="rotate(-90 120.4 89.6)">D0</text>
<text x="124.3" y="89.6" transform="rotate(-90 124.3 89.6)">D1</text>
<text x="353.8" y="85.4">G6</text>
<text x="354.1" y="89.3">F6</text>
<text x="359.8" y="86">P0.8/QSPI0_SDIO2/TMR0_0</text>
<text x="359.8" y="89.8">P0.9/QSPI0_SDIO3/TMR0_1</text>
<text x="86" y="95.6">A1</text>
<text x="86" y="91.8">A2</text>
<text x="92.6" y="92.3">AVDD</text>
<text x="105.2" y="93.1" transform="rotate(-90 105.2 93.1)">XVCLK</text>
<text x="109" y="92.1" transform="rotate(-90 109 92.1)">HREF</text>
<text x="112.8" y="91.9" transform="rotate(-90 112.8 91.9)">PCLK</text>
<text x="116.6" y="93.4" transform="rotate(-90 116.6 93.4)">VSYNC</text>
<text x="133.4" y="91">D2</text>
<text x="133.4" y="94.8">D3</text>
<text x="140" y="94.3">D2</text>
<text x="140" y="90.5">E2</text>
<text x="354" y="93.1">E6</text>
<text x="359.8" y="93.6">P0.10/I2C0_SCL/QSPI0_SS2</text>
<text x="431.7" y="93.6">LXA</text>
<text x="438.5" y="93.1">B9</text>
<text x="441.5" y="93.1">1</text>
<text x="458.8" y="93.1">2</text>
<text x="86" y="99.4">B4</text>
<text x="92.6" y="99.9">NC</text>
<text x="92.6" y="96.1">NC</text>
<text x="128.9" y="98.7">D4/MCP</text>
<text x="140" y="102">C5</text>
<text x="140" y="98.1">D5</text>
<text x="353.9" y="100.7">H5</text>
<text x="353.9" y="96.9">D6</text>
<text x="359.8" y="101.2">P0.12/UART1_RX/TMR1_0B/TMR1_CAPEVENT0</text>
<text x="359.8" y="97.4">P0.11/I2C0_SDA/QSPI0_SS1</text>
<text x="86" y="107">B3</text>
<text x="86" y="103.2">A4</text>
<text x="92.6" y="107.5">VREF2</text>
<text x="92.6" y="103.7">VREF1</text>
<text x="128.8" y="102.5">D5/MCN</text>
<text x="128.9" y="106.3">D6/MDP</text>
<text x="140" y="105.8">A5</text>
<text x="353.8" y="104.5">G5</text>
<text x="359.8" y="105">P0.13/UART1_TX/TMR1_1B/TMR1_CAPEVENT1</text>
<text x="86" y="110.8">A3</text>
<text x="92.6" y="111.4">AGND</text>
<text x="128.8" y="110.1">D7/MDN</text>
<text x="130.5" y="113.9">EGND</text>
<text x="140" y="113.4">C4</text>
<text x="140" y="109.6">B5</text>
<text x="354" y="112.1">E5</text>
<text x="354.1" y="108.3">F5</text>
<text x="359.8" y="108.8">P0.14/TMR1_0/I2S_CLKEXT</text>
<text x="359.8" y="112.6">P0.15/TMR1_1/PCIF_VSYNC</text>
<text x="431.7" y="108.8">LXB</text>
<text x="438.5" y="108.3">A8</text>
<text x="458.8" y="111.4">C16</text>
<text x="105.2" y="116.4" transform="rotate(-90 105.2 116.4)">DVDD</text>
<text x="109" y="116.4" transform="rotate(-90 109 116.4)">DOVDD</text>
<text x="112.9" y="116.3" transform="rotate(-90 112.9 116.3)">DOGND</text>
<text x="116.6" y="116.4" transform="rotate(-90 116.6 116.4)">PWDN</text>
<text x="120.4" y="116.4" transform="rotate(-90 120.4 116.4)">SIOC</text>
<text x="124.3" y="116.4" transform="rotate(-90 124.3 116.4)">SIOD</text>
<text x="353.9" y="119.7">H4</text>
<text x="353.9" y="115.9">D5</text>
<text x="359.8" y="116.4">P0.16/I2C1_SCL/PT2</text>
<text x="430.4" y="116.4">VBST</text>
<text x="438.5" y="115.9">C8</text>
<text x="104.7" y="122.9" transform="rotate(-90 104.7 122.9)">E4</text>
<text x="108.5" y="123" transform="rotate(-90 108.5 123)">D4</text>
<text x="112.3" y="123" transform="rotate(-90 112.3 123)">C2</text>
<text x="116.1" y="122.9" transform="rotate(-90 116.1 122.9)">B1</text>
<text x="119.9" y="123" transform="rotate(-90 119.9 123)">C1</text>
<text x="123.7" y="122.9" transform="rotate(-90 123.7 122.9)">B2</text>
<text x="353.8" y="123.5">G4</text>
<text x="359.8" y="120.2">P0.17/I2C1_SDA/PT3</text>
<text x="359.8" y="124.1">P0.18/PT0/OWM_IO</text>
<text x="354" y="131.2">E4</text>
<text x="354.1" y="127.4">F4</text>
<text x="359.8" y="127.9">P0.19/PT1/OWM_PE</text>
<text x="359.8" y="131.7">P0.20/QSPI1_SS0/PCIF_IO0</text>
<text x="200.7" y="135.5">R3</text>
<text x="215.7" y="135.5">R12</text>
<text x="353.9" y="135">D4</text>
<text x="359.8" y="135.5">P0.21/QSPI1_MOSI/PCIF_IO1</text>
<text x="459.5" y="132.9">C15</text>
<text x="490" y="132.9">C19</text>
<text x="521.8" y="132.9">C20</text>
<text x="353.9" y="142.6">H3</text>
<text x="354.3" y="138.8">J3</text>
<text x="359.8" y="139.3">P0.22/QSPI1_MISO/PCIF_IO2</text>
<text x="359.8" y="143.1">P0.23/QSPI1_SCK/PCIF_IO3</text>
<text x="426.5" y="143.1">VREGO_A</text>
<text x="438.5" y="142.6">B8</text>
<text x="55.7" y="146.9">C1</text>
<text x="67.1" y="146.9">C3</text>
<text x="84.9" y="146.9">C6</text>
<text x="98.9" y="146.9">C7</text>
<text x="353.8" y="146.4">G3</text>
<text x="359.8" y="146.9">P0.24/QSPI1_SDIO2/PCIF_IO4</text>
<text x="354" y="154">E3</text>
<text x="354.1" y="150.2">F3</text>
<text x="359.8" y="150.7">P0.25/QSPI1_SDIO3/PCIF_IO5</text>
<text x="359.8" y="154.5">P0.26/TMR2_0/PCIF_IO6</text>
<text x="426.5" y="150.7">VREGO_B</text>
<text x="438.5" y="150.2">A7</text>
<text x="353.9" y="161.6">H2</text>
<text x="354.3" y="157.8">J2</text>
<text x="359.8" y="158.3">P0.27/TMR2_1/PCIF_IO7</text>
<text x="426.4" y="158.3">VREGO_C</text>
<text x="438.5" y="157.8">B7</text>
<text x="354.3" y="165.5">J1</text>
<text x="359.8" y="166">P0.29/SWCLK</text>
<text x="359.8" y="162.2">P0.28/SWDIO</text>
<text x="353.8" y="173.1">G2</text>
<text x="353.9" y="169.3">H1</text>
<text x="359.8" y="169.8">P0.30/I2C2_SCL/PCIF_IO8</text>
<text x="359.8" y="173.6">P0.31/I2C2_SDA/PCIF_IO9</text>
<text x="353.8" y="176.9">G1</text>
<text x="359.8" y="177.4">P1.0/UART2_RX/RV_TCK</text>
<text x="354.1" y="184.5">F2</text>
<text x="354.1" y="180.7">F1</text>
<text x="359.8" y="185">P1.2/I2S_SCK/RV_TDI</text>
<text x="359.8" y="181.2">P1.1/UART2_TX/RV_TMS</text>
<text x="354" y="188.3">E2</text>
<text x="359.8" y="188.8">P1.3/I2S_WS/RV_TDO</text>
<text x="464.6" y="187.6">C9</text>
<text x="477.3" y="187.6">C17</text>
<text x="488.7" y="187.6">C53</text>
<text x="501.4" y="187.6">C55</text>
<text x="353.9" y="195.9">D3</text>
<text x="353.9" y="192.1">D2</text>
<text x="359.8" y="196.4">P1.5/I2S_SDO/TMR3_1</text>
<text x="359.8" y="192.6">P1.4/I2S_SDI/TMR3_0</text>
<text x="427.6" y="196.4">VCOREA</text>
<text x="438.5" y="195.9">D9</text>
<text x="353.9" y="203.6">C2</text>
<text x="354" y="199.7">B1</text>
<text x="359.8" y="200.3">P1.6/TMR3_0/PCIF_IO10</text>
<text x="427.6" y="200.3">VCOREA</text>
<text x="438.5" y="199.7">E1</text>
<text x="267.8" y="205.3" transform="rotate(-90 267.8 205.3)">R29</text>
<text x="354" y="207.4">A2</text>
<text x="359.8" y="204.1">P1.7/TMR3_1/PCIF_IO11</text>
<text x="359.8" y="207.9">P1.8/PCIF_HSYNC/RXEV0</text>
<text x="46.6" y="213.7">1</text>
<text x="63.8" y="213.7">2</text>
<text x="353.9" y="215">D7</text>
<text x="354" y="211.2">B2</text>
<text x="359.8" y="215.5">P2.0/AIN0 / AIN0N</text>
<text x="359.8" y="211.7">P1.9/PCIF_XCLK/TXEV0</text>
<text x="427.6" y="215.5">VCOREB</text>
<text x="438.5" y="215">D8</text>
<text x="464.6" y="215.5">C12</text>
<text x="477.3" y="215.5">C18</text>
<text x="46.6" y="221.3">7</text>
<text x="46.6" y="218.8">5</text>
<text x="46.6" y="216.3">3</text>
<text x="63.8" y="221.3">8</text>
<text x="63.8" y="218.8">6</text>
<text x="63.8" y="216.3">4</text>
<text x="354" y="218.8">E8</text>
<text x="359.8" y="219.3">P2.1/AIN1 / AIN0P</text>
<text x="46.6" y="223.9">9</text>
<text x="63.8" y="223.9">10</text>
<text x="354" y="222.6">E7</text>
<text x="354.1" y="226.4">F9</text>
<text x="359.8" y="223.1">P2.2/AIN2 / AIN1N</text>
<text x="359.8" y="226.9">P2.3/AIN3 / AIN1P</text>
<text x="354.1" y="230.2">F8</text>
<text x="359.8" y="230.7">P2.4/AIN4 / AIN2N/LPTMR0</text>
<text x="353.8" y="237.8">G8</text>
<text x="354.1" y="234">F7</text>
<text x="359.8" y="238.4">P2.6/LPTMR0_CLK/AIN6 / AIN3N/LPUART_RX</text>
<text x="359.8" y="234.5">P2.5/AIN5 / AIN2P/LPTMR1</text>
<text x="430.1" y="238.4">VDDA</text>
<text x="438.5" y="237.8">C7</text>
<text x="353.8" y="241.7">G9</text>
<text x="353.9" y="245.5">C3</text>
<text x="359.8" y="242.2">P2.7/LPTMR1_CLK/AIN7 / AIN3P/LPUART_TX</text>
<text x="359.8" y="246">P3.0/PWRDN/WAKEUP</text>
<text x="464.6" y="242.2">C13</text>
<text x="477.3" y="242.2">C42</text>
<text x="354" y="249.3">B3</text>
<text x="359.8" y="249.8">P3.1/RTC_SQWO/WAKEUP</text>
<text x="430.3" y="249.8">VSSA</text>
<text x="438.5" y="249.3">B6</text>
<text x="428.1" y="261.2">VDDIOH</text>
<text x="438.5" y="260.7">J4</text>
<text x="428.1" y="268.8">VDDIOH</text>
<text x="428.1" y="265">VDDIOH</text>
<text x="438.5" y="268.3">C1</text>
<text x="438.5" y="264.5">A3</text>
<text x="248.7" y="275.2">R7</text>
<text x="354" y="275.9">B5</text>
<text x="438.5" y="275.9">J5</text>
<text x="359.8" y="276.5">32KIN</text>
<text x="429.4" y="276.5">VDDIO</text>
<text x="429.4" y="280.3">VDDIO</text>
<text x="438.5" y="279.8">A4</text>
<text x="464.6" y="277.7">C54</text>
<text x="477.3" y="277.7">C56</text>
<text x="490" y="277.7">C45</text>
<text x="46.6" y="286.1">1</text>
<text x="63.8" y="286.1">2</text>
<text x="339.9" y="287.4">1</text>
<text x="347" y="287.4">2</text>
<text x="354" y="287.4">A5</text>
<text x="359.8" y="287.9">32KOUT</text>
<text x="429.4" y="284.1">VDDIO</text>
<text x="438.5" y="283.6">D1</text>
<text x="46.6" y="293.7">7</text>
<text x="46.6" y="291.2">5</text>
<text x="46.6" y="288.6">3</text>
<text x="63.8" y="293.7">8</text>
<text x="63.8" y="291.2">6</text>
<text x="63.8" y="288.6">4</text>
<text x="431.5" y="291.7">VSS</text>
<text x="438.5" y="291.2">A1</text>
<text x="46.6" y="296.3">9</text>
<text x="63.8" y="296.3">10</text>
<text x="280.5" y="299.3">U12</text>
<text x="431.5" y="299.3">VSS</text>
<text x="431.5" y="295.5">VSS</text>
<text x="438.5" y="298.8">C5</text>
<text x="438.5" y="295">C4</text>
<text x="273.5" y="304.9">VCC</text>
<text x="274.9" y="300.1" transform="rotate(-90 274.9 300.1)">5</text>
<text x="431.5" y="303.1">VSS</text>
<text x="438.5" y="302.6">A6</text>
<text x="263.7" y="310.2">2</text>
<text x="268.3" y="310">A</text>
<text x="281.3" y="310">Y</text>
<text x="286.1" y="310.2">4</text>
<text x="354" y="310.2">B4</text>
<text x="359.8" y="310.7">RSTN</text>
<text x="431.5" y="306.9">VSS</text>
<text x="431.5" y="310.7">VSS</text>
<text x="438.5" y="306.4">J6</text>
<text x="438.5" y="310.2">E9</text>
<text x="205" y="315.3" transform="rotate(-90 205 315.3)">1</text>
<text x="212.6" y="315.3" transform="rotate(-90 212.6 315.3)">3</text>
<text x="270.9" y="317.9">GND</text>
<text x="276.6" y="317.9">NC</text>
<text x="464.6" y="312">C14</text>
<text x="477.3" y="312">C10</text>
<text x="490" y="312">C46</text>
<text x="272.3" y="322.4" transform="rotate(-90 272.3 322.4)">3</text>
<text x="277.4" y="322.4" transform="rotate(-90 277.4 322.4)">1</text>
<text x="200.2" y="324.2">5</text>
<text x="205" y="335.1" transform="rotate(-90 205 335.1)">2</text>
<text x="212.6" y="335.1" transform="rotate(-90 212.6 335.1)">4</text>
<text x="204" y="341.2">EVP-AA102K</text>
<text x="207.4" y="338.7">SW4</text>
<text x="526.2" y="398.4">09/17/2020</text>
<text x="347.1" y="405">TO MAXIM USE OR DICLOSURE WITHOUT THE WRITTEN</text>
<text x="347.1" y="407.5">PERMISSION OF AN OFFICER OF MAXIM IS EXPRESSLY</text>
<text x="347.1" y="402.2">THIS DOCUMENT CONTAINS INFORMATION PROPRIETARY</text>
<text x="445.6" y="406">-</text>
<text x="482.4" y="406">-</text>
<text x="530.1" y="406">A</text>
<text x="347.1" y="410.3">FORBIDDEN.</text>
<text x="518" y="413.6">SHEET 3 OF 5</text>
</g>
<g font-size="1.6">
<text x="206.8" y="50.4">TP5</text>
<text x="206.8" y="58">TP7</text>
<text x="206.8" y="54.2">TP6</text>
<text x="206.8" y="61.8">TP8</text>
<text x="450.6" y="68.2">1UF</text>
<text x="459.5" y="68.2">47UF</text>
<text x="43" y="84.7">22UF</text>
<text x="55.7" y="84.7">1UF</text>
<text x="67.1" y="84.7">0.1UF</text>
<text x="449.7" y="91">L1</text>
<text x="448.4" y="96.1">2.2UH</text>
<text x="456.4" y="113.9">3300PF</text>
<text x="459.5" y="135.5">22UF</text>
<text x="490" y="135.5">22UF</text>
<text x="521.8" y="135.5">22UF</text>
<text x="55.7" y="149.5">0.1UF</text>
<text x="67.1" y="149.5">0.1UF</text>
<text x="84.9" y="149.5">0.1UF</text>
<text x="98.9" y="149.5">0.1UF</text>
<text x="464.6" y="190.1">0.1UF</text>
<text x="477.3" y="190.1">1UF</text>
<text x="488.7" y="190.1">0.1UF</text>
<text x="501.4" y="190.1">1UF</text>
<text x="47.8" y="209.1">FTSH-105-01-L-DV-K</text>
<text x="54.8" y="206.6">J2</text>
<text x="464.6" y="218">0.1UF</text>
<text x="477.3" y="218">1UF</text>
<text x="464.6" y="244.7">0.1UF</text>
<text x="477.3" y="244.7">1UF</text>
<text x="47.8" y="281.5">FTSH-105-01-L-DV-K</text>
<text x="54.8" y="279">J1</text>
<text x="464.6" y="280.3">0.1UF</text>
<text x="477.3" y="280.3">0.1UF</text>
<text x="490" y="280.3">1UF</text>
<text x="343" y="285.3">Y3</text>
<text x="339.9" y="291.7">32.768KHZ</text>
<text x="280.5" y="301.9">SN74LVC1G07DCK</text>
<text x="464.6" y="314.6">0.1UF</text>
<text x="477.3" y="314.6">0.1UF</text>
<text x="490" y="314.6">1UF</text>
<text x="91.2" y="348.8">TP1</text>
<text x="92.5" y="365.4">TP3</text>
<text x="92.5" y="381.9">TP4</text>
</g>
</svg>
